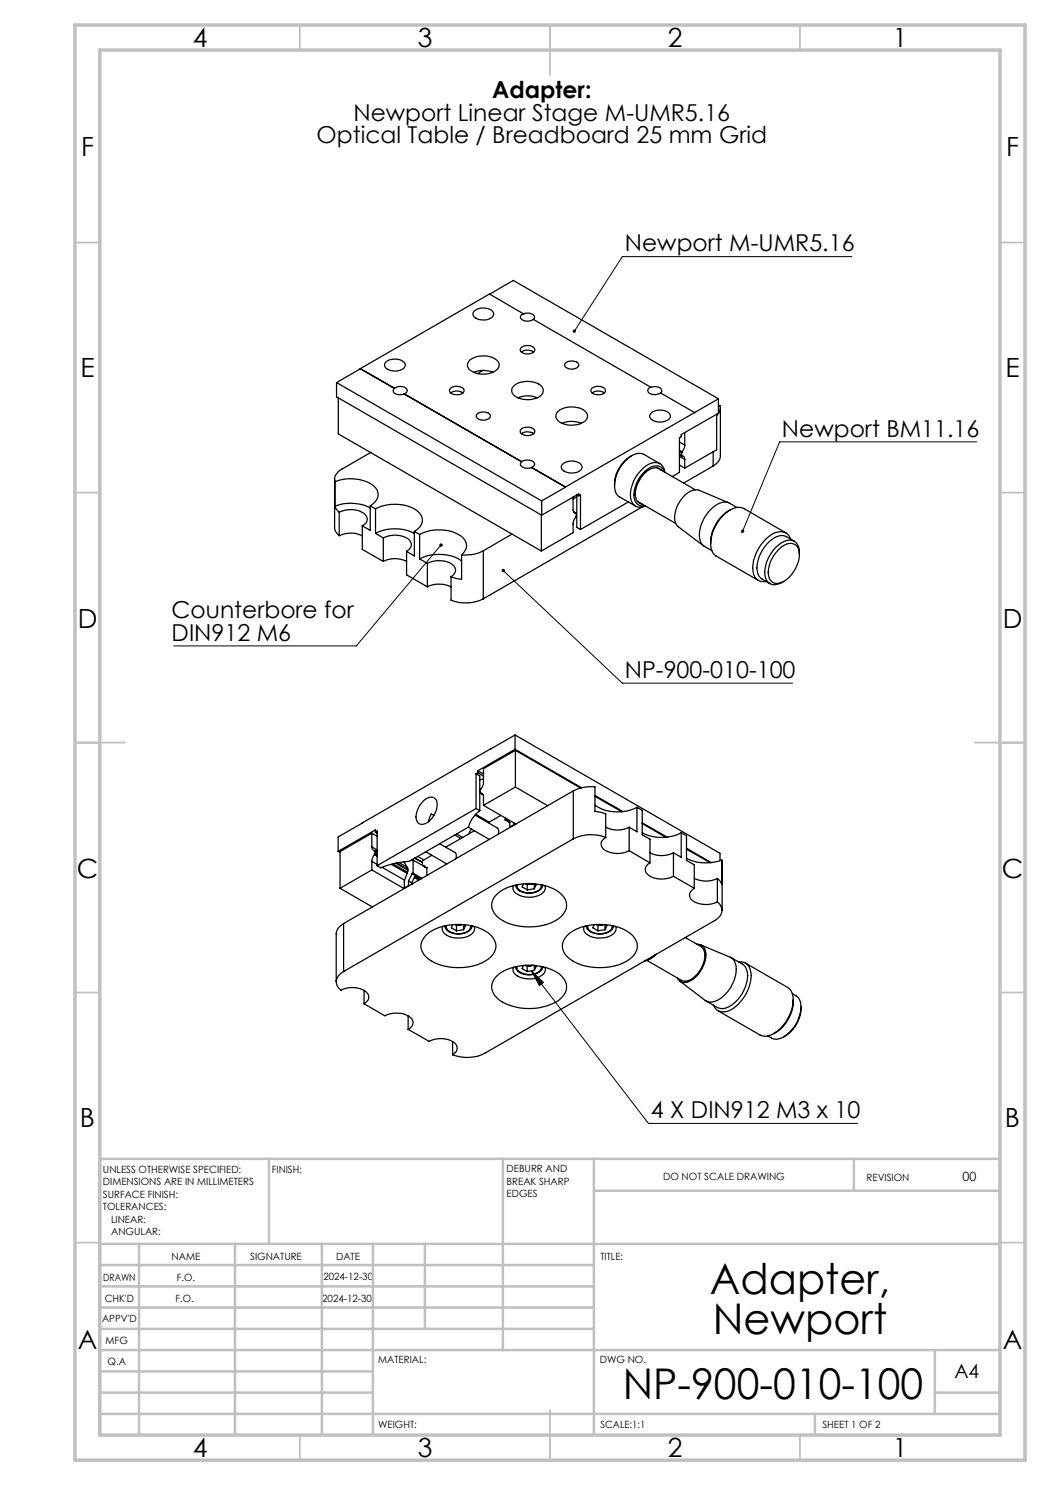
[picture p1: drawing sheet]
<svg xmlns="http://www.w3.org/2000/svg" width="210mm" height="297mm" viewBox="0 0 210 297" stroke-linecap="round" stroke-linejoin="round" font-family="sans-serif">
<g fill="none" stroke="#000" stroke-width=".25">
<path d="M97.9 58.8l4.8-2.7 41 23.7M67.3 76.5l41 23.7M67.3 76.5v2.9l41 23.6M67.7 79.6v7.2l40.6 23.4M72.1 73.7l6.8 4M72.1 73.7v.1M77.1 72.5a2.74 2.74 0 0 1 3.9 .3 1.39 1.39 0 0 1-1.6 1.4h-.5a1.83 1.83 0 0 1-2-1.1zM78.9 77.7a.74 .74 0 0 0-.1 .9 .74 .74 0 0 0 .8 .3l1.3-.1M78.9 77.7a1.9 1.9 0 0 1 2.5 .2 .66 .66 0 0 1-.5 .9M80.9 78.8l23.4 13.6M90.1 77.6a2.03 2.03 0 0 1 2.7 .4 1.18 1.18 0 0 1-1.5 .9 1.05 1.05 0 0 1-1.4-1zM90.1 78.6l.3-.2a2.08 2.08 0 0 1 2.2 .2"/>
<path d="M93.9 72.1a4.6 4.6 0 0 1 5.7 .2 1.38 1.38 0 0 1-.8 2.1 4.3 4.3 0 0 1-5.2-.9 1.32 1.32 0 0 1 .3-1.4zM94.7 74.5a5 5 0 0 1 3.9 0M94.8 62.3a2.86 2.86 0 0 1 3.8 0 1.07 1.07 0 0 1-1 1.6l-.5 .1a2.52 2.52 0 0 1-2.4-.9l-.1-.6zM96.6 74.1l-1.1 .6M102.8 77.2a4.4 4.4 0 0 1 5.6 .2 1.39 1.39 0 0 1-.8 2.1 4.4 4.4 0 0 1-5.2-.9 1.17 1.17 0 0 1 .4-1.4zM103.5 79.5a5.1 5.1 0 0 1 4 0M104.2 69.5a1.98 1.98 0 0 1 2.8 .3 1.18 1.18 0 0 1-1.6 1 1.08 1.08 0 0 1-1.3-1.1zM104.3 70.4a2.08 2.08 0 0 1 2.4 0M104.7 62.8a.67 .67 0 0 0-.6 .6 .67 .67 0 0 0 .6 .7 2.28 2.28 0 0 0 2-.2M104.7 62.8a1.73 1.73 0 0 1 2.2 .6l-.2 .5M104.7 62.8h.1M104.7 62.8l-6.8-4-30.6 17.7"/>
<path d="M106.7 63.9l23.4 13.5M113.1 72.6a1.9 1.9 0 0 1 2.6 .3 1.23 1.23 0 0 1-1.6 .9 1.16 1.16 0 0 1-1.2-.9zM118.4 77.6a1.98 1.98 0 0 1 2.7 .4 1.13 1.13 0 0 1-1.5 .9 1.05 1.05 0 0 1-1.4-1zM118.4 78.6l.3-.2a2.08 2.08 0 0 1 2.2 .2M130.1 77.4a.68 .68 0 0 0-.6 .7 .68 .68 0 0 0 .6 .7 2.11 2.11 0 0 0 2-.2l6.8 3.9M130.1 77.5l.4-.1a1.41 1.41 0 0 1 1.9 .7l-.2 .5M130.1 77.4v.1M143.7 79.8v2.9l-7.5 4.2v.4l-.3 .3v6.9l-1.4 .8M143.7 79.8l-4.8 2.7M66.9 95.9v9.6a2.07 2.07 0 0 0 .9 1.6M67 96.3a8.4 8.4 0 0 1 7.6 .8 2.17 2.17 0 0 1 0 3.7l-.6 .4M67 96.3v4.9"/>
<path d="M74.2 90.5l-5.8 3.3a2.19 2.19 0 0 0-1.4 2.5M95.4 82.8a1.9 1.9 0 0 1 2.7 .3 1.28 1.28 0 0 1-1.7 .9 .87 .87 0 0 1-.9-.2 .87 .87 0 0 1-.1-1zM104.2 85.8a1.98 1.98 0 0 1 2.8 .3 1.23 1.23 0 0 1-1.6 1 1.44 1.44 0 0 1-1.4-.8zM104.3 86.7a2.08 2.08 0 0 1 2.4 0M104.3 92.4a.56 .56 0 0 0 .1 .9 2.05 2.05 0 0 0 1.9 .2M104.3 92.4a2.02 2.02 0 0 1 2.6 .2 .68 .68 0 0 1-.6 .9M106.3 93.5l6.8 3.9M106.3 93.5h.1M111.6 82.3a4.5 4.5 0 0 1 5.7 .2 1.34 1.34 0 0 1-.8 2.1 4.6 4.6 0 0 1-5-.5 1.18 1.18 0 0 1 .1-1.8zM112.4 84.7a5 5 0 0 1 3.9 0M112.5 92.9a2.86 2.86 0 0 1 3.7 .1 .87 .87 0 0 1-.5 1.3 2.88 2.88 0 0 1-3.4-.5v-.6zM113.1 97.4l-4.8 2.8"/>
<path d="M114.6 99.4v2.5a.57 .57 0 0 0 .5 .7M115.4 99v6.5l.7 .4M115.4 99.4l-.8 .4M115.4 99l.3 .2M115.7 99.2l.4-.2v6.9M115.7 99.2v-.4l-7.4 4.2M122.9 97.1a2.53 2.53 0 0 0 1 2.3l3.2 1.8M126.4 91.1a6.8 6.8 0 0 0-3.5 6M130.2 82.7a2.93 2.93 0 0 1 3.7 0 .86 .86 0 0 1-.5 1.4 2.75 2.75 0 0 1-3.4-.6l-.1-.2zM131.4 93.6l7.7 4.4M132 92.7l-3.2-1.8a2.79 2.79 0 0 0-3.3 .9 7.5 7.5 0 0 0-2.6 5.3M132.3 94a1.65 1.65 0 0 0-2.3-.2 5.9 5.9 0 0 0-2.8 6 1.44 1.44 0 0 0 1.2 1"/>
<path d="M132.9 94.4a1.8 1.8 0 0 0-3-.8 6.3 6.3 0 0 0-2.9 6.5 1.65 1.65 0 0 0 2 1M133 94.4a1.99 1.99 0 0 0-3.2-1.6 7.1 7.1 0 0 0-3.5 7.4 1.89 1.89 0 0 0 2.8 1M135.9 90.9l.5 .3M135.9 93l1 .6M135.9 88.4l1 .6M135.9 90.1l.5 .3M135.9 90.3l.4 .3M135.9 90.8l.4 .2M135.9 91.3l1 .6M136.3 91l.1 .2a.56 .56 0 0 1 .5 .7M136.3 90.6v.4M136.4 90.4l-.1 .2"/>
<path d="M136.9 89v.5l-.5 .9M136.9 86.5v2.5M136.9 91.9v1.7M138.9 82.5h.1M138.9 82.5l-25.8 14.9M142.6 93.2l-5.9 3.4M142.6 90.3v2.9M143.3 82.8v7.2l-6.4 3.6M143.7 81.2l.3-.1a1.89 1.89 0 0 1-.7 2M144.1 81.6v9.6a2.23 2.23 0 0 1-1.5 2M67 101.2a8.5 8.5 0 0 1 7 .4M67 101.2l.3 .7 .5 .5"/>
<path d="M67.8 102.4a4.8 4.8 0 0 1 5.3 .6 1.34 1.34 0 0 1-.6 2.2M67.8 107.1a5.1 5.1 0 0 1 4.7 .1M67.8 102.4v4.7M72.5 105.2v4.7l4.2 2.4M74 101.2l1.1 .6M74 101.2v4.9l-1.5-.9M75.1 101.8a8.4 8.4 0 0 1 8.3 .4 2.18 2.18 0 0 1 0 3.7l-.5 .4M75.1 106.7a8.7 8.7 0 0 1 7.8 0M75.1 101.8v4.9M75.1 106.7l1.6 .9M76.7 107.6a4.8 4.8 0 0 1 5.2 .5 1.39 1.39 0 0 1-.6 2.2M76.7 112.3a5.1 5.1 0 0 1 4.6 0"/>
<path d="M76.7 107.6v4.7M81.3 110.3v4.7l4.2 2.4M82.9 106.3l1 .6M82.9 106.3v4.9l-1.6-.9M83.9 106.9a8.1 8.1 0 0 1 8.8 .8 2.17 2.17 0 0 1-.4 3.3M83.9 111.8a8.4 8.4 0 0 1 8.4 .4M83.9 106.9v4.9M83.9 111.8l1.6 .9M85.5 112.7a5 5 0 0 1 5.2 .4 1.37 1.37 0 0 1-.5 2.3M85.5 117.4a5.4 5.4 0 0 1 4.7 0M85.5 112.7v4.7M90.2 115.4v4.6a8.1 8.1 0 0 0 6.5-.2"/>
<path d="M92.3 111v4.8l-2.1-.4M96.7 110.2a7.7 7.7 0 0 1-4.4 .8M96.7 110.2v9.6M102.4 106.8l-5.7 3.4M108.3 103v7.2M108.3 100.2v2.8M115.1 102.6l.2 .7-.5 .6-.2 .7v1.9l-6.3 3.7M115.1 102.6l-.4-.2 .5 .3M125.7 100.4l-9.6 5.5M127.5 100.3l7.6 4.4M128.4 101.4l-31.7 18.4M142.1 108.7a2.55 2.55 0 0 0 1.2 2.5l8.4 4.9"/>
<path d="M145.7 100.5l-5.9-2.4a3.1 3.1 0 0 0-3.3 1.5 5.6 5.6 0 0 0-1.4 5l.5 .7 5.1 3.9M146 102a7.8 7.8 0 0 0-3.9 6.7M147.4 101.5a3.1 3.1 0 0 0-3.3-.9 7.1 7.1 0 0 0-4 7.6 3.4 3.4 0 0 0 2.3 1.9M155.7 109.9a2.75 2.75 0 0 1 3.4-.9 3.3 3.3 0 0 1 .4 3.9 5.3 5.3 0 0 1-4.3 3.8 1.94 1.94 0 0 1-1.6-2.2l.1-.7a7 7 0 0 1 2-3.9zM157.2 106.6l-8.4-4.9a2.74 2.74 0 0 0-2.9 .4 8.6 8.6 0 0 0-3.8 6.6M158.1 107.8a2.17 2.17 0 0 0-3.2-1.2 8.3 8.3 0 0 0-4.3 7.6 2.12 2.12 0 0 0 2.6 2.1M158.9 108.2a4.3 4.3 0 0 0-2.7-1.1 6.7 6.7 0 0 0-4.8 5.8 2.74 2.74 0 0 0 1 2.9l1.6 .9M159.9 110.9a2.18 2.18 0 0 0-2.6-2.8 7.2 7.2 0 0 0-4.3 7 1.99 1.99 0 0 0 3.1 1.5l.7-.3M95.2 154.8v6.9M95.2 154.8l.8 .4v6.9M95.6 154.2v.3M95.6 154.5l-.4 .3"/>
<path d="M95.6 154.2l1.1 .6M95.6 154.5l1.1 .7M96 158l.1 .1M96.1 158.1l.1 .5M96.1 158.6l.5 .3M96.2 158.6a.63 .63 0 0 1 .5 .8v1.7M96.7 155.8l-.7 .2M98.2 149.7l-30.6 17.7v2.9M98.2 149.7h.1M103 147l-4.8 2.7M103 147v2.9M103 149.9l-7.4 4.3"/>
<path d="M103 149.9l13.3 7.6M103 147l41 23.7v1.5M103.1 150.1l-6.4 3.6v2.9l-.6 1.5M103.1 150.1l13 7.5M103.1 157.4l6.4 3.7M103.1 150.1v7.3M103.1 157.4l-6.4 3.7M114.7 158.2a7.7 7.7 0 0 1 4.3-.8v4.9l2.1 .5v4.7M114.7 158.2v9.6M114.7 158.2l-46 26.5M119 159.3l5.4 3M119 159.1l5.6 3.2"/>
<path d="M67.6 170.3l.4 .2M68 177.7l6.5 3.7M74.4 169.4a.79 .79 0 0 0 .6 .8M74.4 166.6v2.8M74.4 172.3v1.7M74.4 174l-6.4 3.7M74.4 166.6l-6.4 3.7v7.4M74.4 174l6.4 3.7M74.4 166.6l1 .6M74.4 172.3l1 .6M74.4 169.4l1 .6M74.9 170.9l-.5 .9v.5"/>
<path d="M74.9 170.9l.5 .3M74.9 170.1l.5 .3M75 170.7l-.1 .2M75 170.2v.5M75 170.7l.4 .2M75 170.2l.4 .3M75.1 166.4l.3-.2v6.9M75.1 166.4v-.4l-7.5 4.3M75.1 166.4l.3 .2M76.4 173.5l4.5 2.5M78.2 172.9l3.2 1.8M78.6 172.8l2.9 1.6"/>
<path d="M79.2 172.6l2.4 1.4M79.3 172.6l2.3 1.3M79.8 172.5l1.6 1M80.9 172.4l.7 1.3v.5l-.7 2v1.4M80.9 177.6v.1M81.7 176.2v.9M81.7 177.1l-.8 .5M81.7 177.1l.1 .1M81.7 176.2l.6 .4M82.3 172l.1 .1 .2-.1M82.3 176.6v.2M82.4 172l.2 .1"/>
<path d="M82.4 174.7l-.7 1.5M82.4 174.7l.7 .4M82.6 172v2.6M82.6 174.6l-.2 .1M82.6 174.6l1.8 1.1M82.6 172l2.8 1.6M82.9 175.5l.8 .5M83 175.3l1 .6M83.1 175.1l-.8 1.5M83.1 175.1l1.1 .7M83.6 171.3l1.2 .7M84.5 172.5l-1.5-.9 1.5 .9"/>
<path d="M84.5 173.1l.5 .3-.4-.3M84.6 173.1l.5 .3M84.7 160.2a1.64 1.64 0 0 1 2.6-.2 4 4 0 0 1-3 4.9 1.53 1.53 0 0 1-1-2.1 5 5 0 0 1 1.4-2.6zM85.2 170.4l4.2 2.4M85.3 173.6l.1-.1v1.6M86.4 171.1l-1.9 1.1 .1 .9M86.8 163.1l-.5-.3-.6 1.5M87.9 168.8l3.1 1.7a.92 .92 0 0 1 .1 1.3M91 167l1.2 .7M91.3 166.8l1.2 .7M93.7 165.4l4.2 2.5M94.3 165.8l-.5 1"/>
<path d="M94.9 166.2l-5.8 3.2M95 163l4.4 2.6a.96 .96 0 0 1 .2 1.3M95.1 162.9l2.7 1.5M95.2 161.7l-19.8 11.4M95.2 161.7l.8 .4M96 162.1a6 6 0 0 0-2.3 3.3l-11.8 6.9a19.6 19.6 0 0 0-5.7 1.3l-.8-.5M96.7 161.1l6.5 3.7M99.3 178.9a10.6 10.6 0 0 1 9.4-1.8 5.7 5.7 0 0 1 4.6 3.4 3.9 3.9 0 0 1-2.9 4 11.6 11.6 0 0 1-10.5-.8 2.95 2.95 0 0 1-.6-4.8zM100.2 163.1l-2.6 1.4M101 164l.2-.1 .8 .6v.9M101 163.6v.4M101 164l1 .5"/>
<path d="M102 165.4l.1 .1M102.7 177.1a1.31 1.31 0 0 0 .8 1.8 4.4 4.4 0 0 0 5.4-.7l.2-.8-.1-.3M102.8 164.9l.1 .1M102.8 164.6v.3M102.8 164.9l-.8 .5M103.4 176.9a1.61 1.61 0 0 0 1.7 1.6 3 3 0 0 0 3.1-1v-.6M104.7 176.8l-.3 .6 1 .6M105.1 176.7l.3 .2M105.2 176.7l1 .1M105.4 176.9v1.1M106.2 176.8l-.8 .1M106.5 176.7l-.3 .1"/>
<path d="M106.6 176.7l-.4 .1M106.9 176.8v1M106.9 177.8l-1.5 .2M106.9 176.8l.3 .1-.3 .9M108.5 177a2.04 2.04 0 0 1-2.2 1.6 2.79 2.79 0 0 1-3.2-1.5M114.7 167.8l-46 26.5M119 161a8.4 8.4 0 0 0 8.4 .5M121.1 167.5a7.8 7.8 0 0 0-6.4 .3M121.1 167.5a1.45 1.45 0 0 0-.9 1.5 1.45 1.45 0 0 0 1.3 1.3 5.1 5.1 0 0 0 4.3-.2M121.1 165.4a5 5 0 0 0 4.7 0M125.8 170.1l4.2 2.5M125.8 165.4v4.7"/>
<path d="M127.4 161.5v4.9l-1.6-1M127.4 161.5l1 .6v4.9l1.6 .8v4.8M128.4 166.5a8.5 8.5 0 0 0 7.8 0M128.4 164.7l4.8 2.8M128.4 164.6l5 2.8M130 172.6a1.47 1.47 0 0 0-.9 1.5 1.47 1.47 0 0 0 1.2 1.3 5.2 5.2 0 0 0 4.4-.1M130 170.6a5.1 5.1 0 0 0 4.7 0M134.7 175.3l4.2 2.4M134.7 170.6v4.7M136.2 166.5v4.9l-1.5-.8M136.2 166.5l1.1 .7v4.9l1.6 .9v4.7M137.3 171.7a8.7 8.7 0 0 0 7.1 .3"/>
<path d="M137.3 169.8l4.7 2.7M137.3 169.6l5 2.9M138.9 177.7a1.48 1.48 0 0 0-1 1.4 1.48 1.48 0 0 0 1.2 1.4l.6 .2a5.1 5.1 0 0 0 3.8-.3M138.9 175.6a5.1 5.1 0 0 0 4.6 .1M143.5 175.7v4.7M144.4 172v4.9l-.3-.5-.6-.7M144.4 172v10.1M68.7 194.3a2.14 2.14 0 0 0-1 3.3l.5 .4a4.8 4.8 0 0 1 5.2 .6 1.35 1.35 0 0 1-.6 2.2M68.7 184.7l-1 .9-.5 .9v9.9M68.7 184.7v9.6M72.8 198.1v2.7M85.2 187a11 11 0 0 1 11-1.2 3.9 3.9 0 0 1 2.9 4 5.7 5.7 0 0 1-4.6 3.4 10.9 10.9 0 0 1-9.3-1.8 2.81 2.81 0 0 1 0-4.4z"/>
<path d="M88.5 185.3a1.34 1.34 0 0 0 .9 1.8 4.5 4.5 0 0 0 5.4-.8l.1-.7-.1-.3M89.3 185.1a1.61 1.61 0 0 0 1.6 1.6l.6 .1a2.36 2.36 0 0 0 2.6-1.4v-.3M90.6 184.9l-.3 .7 1 .6M91 184.9l.3 .2M91.1 184.9l.9 .1M91.3 185.1v1.1M92 185l-.7 .1M92.3 184.9l-.3 .1M92.5 184.9l-.5 .1M92.7 185.9l-1.4 .3M92.7 184.9v1M92.8 184.9l.3 .2-.4 .8"/>
<path d="M94.4 185.1a2.34 2.34 0 0 1-2.8 1.7 2.46 2.46 0 0 1-2.6-1.6M99.3 195.2a10.6 10.6 0 0 1 9.4-1.8 6.3 6.3 0 0 1 4.4 2.8 3.3 3.3 0 0 1-2 4.2 11.5 11.5 0 0 1-11.2-.4 2.95 2.95 0 0 1-.6-4.8zM102.7 193.5a1.31 1.31 0 0 0 .8 1.7 4.4 4.4 0 0 0 5.4-.7l.2-.7-.1-.3M103.4 193.3a1.61 1.61 0 0 0 1.7 1.5 3.2 3.2 0 0 0 3.1-.9v-.6M104.7 193.1l-.3 .6 1 .6M105.1 193.1l.3 .1M105.2 193.1h1M105.4 193.2v1.1M106.2 193.1l-.8 .1M106.5 193.1h-.3M106.6 193.1h-.4M106.9 194.1l-1.5 .2"/>
<path d="M106.9 193.1v1M106.9 193.1l.3 .2-.3 .8M108.5 193.3a2.04 2.04 0 0 1-2.2 1.6 2.79 2.79 0 0 1-3.2-1.5M113.5 187a10.5 10.5 0 0 1 9.3-1.8 5.8 5.8 0 0 1 4.6 3.5 3.4 3.4 0 0 1-2.1 3.6 11.5 11.5 0 0 1-11.3-.5 2.95 2.95 0 0 1-.5-4.8zM116.8 185.3a1.66 1.66 0 0 0 1.4 2 4.5 4.5 0 0 0 4.8-1l.2-.7-.1-.3M117.5 185.1a1.61 1.61 0 0 0 1.7 1.6l.6 .1a2.36 2.36 0 0 0 2.6-1.4v-.3M118.9 184.9l-.3 .7 1 .6M119.3 184.9l.3 .2M119.3 184.9l1 .1M119.6 185.1v1.1M120.3 185l-.7 .1M120.6 184.9l-.3 .1"/>
<path d="M120.8 184.9l-.5 .1M121 185.9l-1.4 .3M121 184.9v1M121 184.9l.4 .2-.4 .8M122.7 185.1a2.34 2.34 0 0 1-2.8 1.7 2.47 2.47 0 0 1-2.7-1.6M131 191l-.9 .7-1.3 .6M131.3 190.8l-1.4 1.1M137.1 187.5l3.1 1.8a2.16 2.16 0 0 1 .7 2.4 5.3 5.3 0 0 1-3.9 4.5l-.7-.1-6.9-4M139.4 188.8a1.74 1.74 0 0 1 1.8 2.2 6.3 6.3 0 0 1-3.7 5.4 1.56 1.56 0 0 1-2-.8M140.2 189l5.9 2.4a2.26 2.26 0 0 1 1.1 2.4 7.1 7.1 0 0 1-4.7 6.6h-.5l-1-.3-5-3.9M143.5 180.4a2.1 2.1 0 0 1 .9 2 2.1 2.1 0 0 1-1.5 1.7l-45.9 26.5a7.9 7.9 0 0 1-6.5 .4M146.2 191.5l2.3 1.3a3.2 3.2 0 0 1 .8 3.7 6.9 6.9 0 0 1-4.6 5.2l-1.2-.2-2.3-1.3"/>
<path d="M147.7 192.4a2.07 2.07 0 0 1 2.5 2.1 8.1 8.1 0 0 1-4.9 7.8 2.1 2.1 0 0 1-2.6-1.3M149.1 192.6l8.4 4.9a2.55 2.55 0 0 1 1.1 2.5M158.5 198.7a2.54 2.54 0 0 1 1.7 2.7M158.6 200a8.1 8.1 0 0 1-4.9 7.1 2.3 2.3 0 0 1-1.7-.1l-8.4-4.9M158.6 200a7.6 7.6 0 0 1-3.8 6.7M72.8 200.8l4.2 2.4a4.5 4.5 0 0 1 5.5 .8 1.39 1.39 0 0 1-.9 1.9M81.6 205.9l4.2 2.4a4.8 4.8 0 0 1 5.3 .4 1.4 1.4 0 0 1-.6 2.3M81.6 203.2v2.7M90.5 208.3v2.7M160.2 201.4a7.2 7.2 0 0 1-4.3 6.3 2.37 2.37 0 0 1-2.3-.5M160.2 201.4a6.8 6.8 0 0 1-3.5 6"/>
</g>
<path d="M170.4 51.3h-45.9l-9.6 14.9M195.3 88.4h-39.4l-7.4 17.9M88.2 109l-16.9 20.2h-36.6M100.6 114.1l23.9 22.5h34M106.3 194.2l2.4 2.3-.8 .6zM106.3 194.2l23.4 30.5h41.8" fill="none" stroke="#000" stroke-width=".2"/>
<g fill="none" stroke="#c0c0c0" stroke-width=".35">
<path d="M60 5v5M110 5v10M160 5v5M15 48.5h5M200 48.5h5M15 98.5h5M200 98.5h5M15 148.5h10M195 148.5h10M15 198.5h5M200 198.5h5M15 248.5h5"/>
<path d="M200 248.5h5M60 287v5M110 282v10M160 287v5"/>
</g>
<g fill="none" stroke="#c0c0c0" stroke-width=".5">
<path d="M53.8 231.8v17M100.6 231.8v38.2M118.8 231.8v55.2M118.8 238.2h81.2M170.8 231.8v6.4M200 231.8h-180v55.2M20 248.8h180M20 257.3h98.8M20 253h98.8M27.8 248.8v38.2M47 248.8v38.2M64.4 248.8v38.2"/>
<path d="M74.6 248.8v38.2M85 248.8v17M20 265.8h98.8M20 261.5h98.8M20 278.5h54.6M20 274.3h54.6M20 270h180M187 278.5h13M187 270v12.8M20 282.8h180M163 282.8v4.2"/>
</g>
<path d="M15 5h190v287h-190zM20 10h180v277h-180z" fill="none" stroke="#c0c0c0" stroke-width=".7"/>
<path d="M114.6 66l-.1 .2 .2 .3 .2-.3-.2 .3a.33 .33 0 0 0 .4-.1 .33 .33 0 0 0 0-.4 .33 .33 0 0 0-.5 0zM148.2 106.1l.1 .4 .2-.2-.1 .3a.34 .34 0 0 0 .4-.2 .34 .34 0 0 0-.1-.4 .34 .34 0 0 0-.5 .1zM100.4 113.9a.34 .34 0 0 0 0 .6 .34 .34 0 0 0 .5-.3 .34 .34 0 0 0-.4-.4l.1 .3zM87.9 108.8a.34 .34 0 0 0 .1 .5 .34 .34 0 0 0 .5-.1 .34 .34 0 0 0-.1-.4l-.2 .2 .2-.2zM106.3 194.2l2.4 2.3-.8 .6z" fill="#000"/>
<g font-size="8.5">
<text x="142" y="258.8">Adapter,</text>
<text x="142.6" y="266.9">Newport</text>
<text x="124.6" y="279.7">NP-900-010-100</text>
</g>
<g font-size="5.3">
<text x="38.5" y="9.5">4</text>
<text x="83.5" y="9.5">3</text>
<text x="133.6" y="9.5">2</text>
<text x="178.6" y="9.5">1</text>
<text x="16.2" y="31.2">F</text>
<text x="201.2" y="31.2">F</text>
<text x="16.1" y="75.5">E</text>
<text x="201.1" y="75.5">E</text>
<text x="15.5" y="125.5">D</text>
<text x="200.5" y="125.5">D</text>
<text x="15.4" y="175.5">C</text>
<text x="200.4" y="175.5">C</text>
<text x="16" y="225.5">B</text>
<text x="201" y="225.5">B</text>
<text x="15.5" y="269.7">A</text>
<text x="200.5" y="269.7">A</text>
<text x="38.5" y="291.5">4</text>
<text x="83.5" y="291.5">3</text>
<text x="133.6" y="291.5">2</text>
<text x="178.6" y="291.5">1</text>
</g>
<g font-size="4.7">
<text x="98.4" y="19.6">Adapter:</text>
<text x="63.3" y="28.7">Optical Table / Breadboard 25 mm Grid</text>
<text x="70.7" y="24.1">Newport Linear Stage M-UMR5.16</text>
<text x="125" y="50.3">Newport M-UMR5.16</text>
<text x="156.4" y="87.3">Newport BM11.16</text>
<text x="34.3" y="123.6">Counterbore for</text>
<text x="34.3" y="128.1">DIN912 M6</text>
<text x="125" y="135.6">NP-900-010-100</text>
<text x="130.2" y="223.6">4 X DIN912 M3 x 10</text>
</g>
<text font-size="3.9" x="190.9" y="275.5">A4</text>
<text font-size="2.5" x="192.5" y="236.1">00</text>
<g font-size="2">
<text x="20.6" y="234.6">UNLESS OTHERWISE SPECIFIED:</text>
<text x="20.6" y="237.1">DIMENSIONS ARE IN MILLIMETERS</text>
<text x="20.6" y="239.6">SURFACE FINISH:</text>
<text x="54.4" y="234.6">FINISH:</text>
<text x="101.3" y="234.5">DEBURR AND</text>
<text x="101.3" y="237">BREAK SHARP</text>
<text x="101.3" y="239.5">EDGES</text>
<text x="132.6" y="236">DO NOT SCALE DRAWING</text>
<text x="173.3" y="236.2">REVISION</text>
<text x="20.6" y="242.1">TOLERANCES:</text>
<text x="22.2" y="244.6">LINEAR:</text>
<text x="22.2" y="247.1">ANGULAR:</text>
<text x="34.3" y="252">NAME</text>
<text x="50" y="251.9">SIGNATURE</text>
<text x="67.2" y="251.9">DATE</text>
<text x="120.1" y="251.9">TITLE:</text>
<text x="20.6" y="256.1">DRAWN</text>
<text x="35.3" y="256.1">F.O.</text>
<text x="64.7" y="255.9">2024-12-30</text>
<text x="20.9" y="260.3">CHK'D</text>
<text x="35.1" y="260.3">F.O.</text>
<text x="64.4" y="260.3">2024-12-30</text>
<text x="20.4" y="264.4">APPV'D</text>
<text x="21.1" y="268.8">MFG</text>
<text x="21.5" y="273">Q.A</text>
<text x="75.6" y="272.5">MATERIAL:</text>
<text x="120" y="272.5">DWG NO.</text>
<text x="75.6" y="285.5">WEIGHT:</text>
<text x="120.1" y="285.6">SCALE:1:1</text>
<text x="164.5" y="285.6">SHEET 1 OF 2</text>
</g>
</svg>
